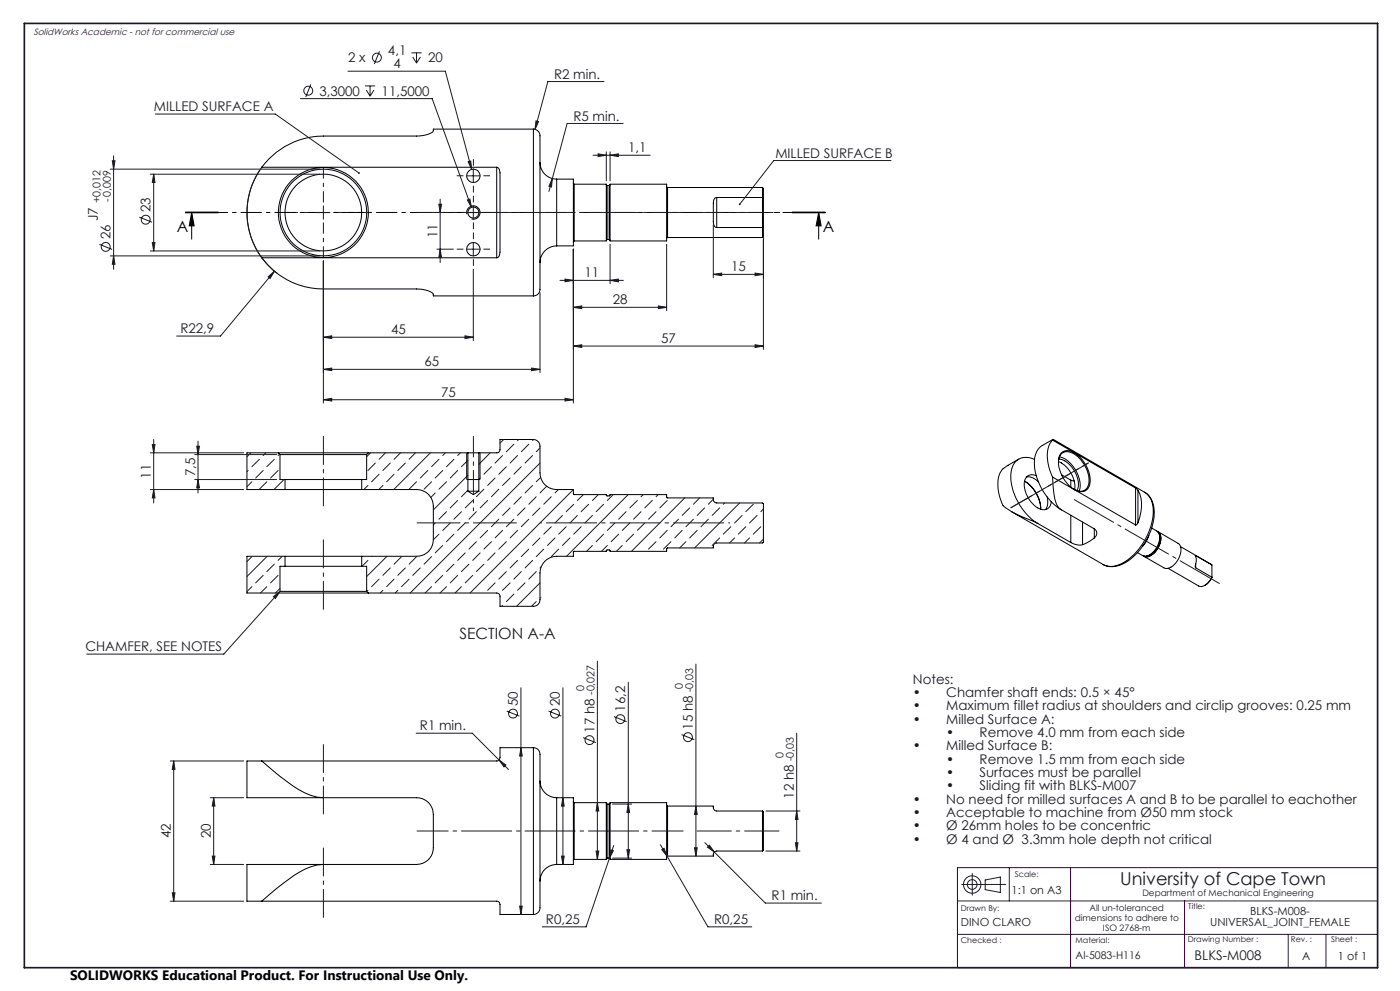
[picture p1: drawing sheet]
<svg xmlns="http://www.w3.org/2000/svg" width="420mm" height="297mm" viewBox="0 0 420 297" stroke-linecap="round" stroke-linejoin="round" font-family="sans-serif">
<g fill="none" stroke="#000" stroke-width=".3">
<path d="M160 38.7a2.26 2.26 0 0 1 2 2.9v44.2a2.26 2.26 0 0 1-2 2.9M160 38.7h-30a1.13 1.13 0 0 1-1.1 1.4l-1.4 .4-2.5 .3h-28a23 23 0 0 0-18.5 9.3M160 38.7v50M78.5 50.1a23 23 0 0 0 0 27.2M78.5 50.1h70.5M149 50.1l.6 .3a4.7 4.7 0 0 1 .4 3v19a9.6 9.6 0 0 1-.3 4.4l-.7 .5M149 50.1v27.2M162 48.7a5 5 0 0 0 5 5M167 53.7h5v20h-5M167 53.7v20M172 55l.3 .2M172.3 55.2h9.6v17h-9.6"/>
<path d="M172.3 55.2v17M181.9 55.3l.2 .3M182.1 55.6v16.2M182.1 55.6h.6M182.7 55.6v16.2M183 55.3l-.3 .3M183 55.2h17v17h-17zM200 55.9l.3 .3M200.3 56.2v15M200.3 56.2h28.4M215 59.2l-.4 .1a3.5 3.5 0 0 0-.6 3v1.4a6.8 6.8 0 0 0 .6 4.3l.4 .2M215 59.2h13.7"/>
<path d="M215 59.2v9M228.7 56.2v3M228.7 56.2l.3 .2v2.9M228.7 59.2l.3 .1M228.7 59.2v9M229 59.3v8.8M55.5 63.8h10zM55.5 63.7h10M55.5 63.6h10M57.5 63.7l.7 4h-1.4zM57.5 63.7v8M78.5 77.3a22.8 22.8 0 0 0 18.5 9.3h28a6.7 6.7 0 0 1 5 1.6v.5h30"/>
<path d="M78.5 77.3h70.5M140.1 64.2a1.98 1.98 0 0 1 1.7-2.5 1.98 1.98 0 0 1 2.2 2.2 1.98 1.98 0 0 1-2.5 1.7M167 73.7a5.1 5.1 0 0 0-5 5M172.3 72.2l-.3 .3M182.1 71.8l-.2 .2M182.1 71.8h.6M182.7 71.8l.3 .2M200.3 71.2l-.3 .2M200.3 71.2h28.4M215 68.2h13.7M228.7 68.2v3M229 68.1v2.8l-.3 .3"/>
<path d="M229 68.1l-.3 .1M237.6 63.7h10M237.6 63.6h10M237.6 63.8h10M245.6 63.7l.7 4h-1.5zM245.6 63.7v8M83.5 135.7h27M83.5 135.7h-9.4v11h11.4M83.5 135.7l.5 .5M84 136.2h26M84 136.2v7.5h1.5M110 136.2v7.5h-1.5"/>
<path d="M110.5 135.7l-.5 .5M110.5 135.7h29.9M140 135.7v8h4v-8M140.4 135.7h3.3M140.4 135.7v11.5M143.7 135.7h5.3a.96 .96 0 0 0 1-1v-3h10a1.99 1.99 0 0 1 2 2v8a5 5 0 0 0 5 5h5v1.4l.2 .1h9.7l.2 .4h.7l.2-.4h17l.2 1h13.8a1.16 1.16 0 0 0 1 1.5h13.7l.3 .3v11.5l-.3 .2h-13.7a1.12 1.12 0 0 0-1 1.5h-13.8l-.2 .3v.7h-17l-.2-.4h-.7l-.2 .4h-9.7l-.2 1.5h-5a5.1 5.1 0 0 0-5 5v8a1.93 1.93 0 0 1-2 2h-10v-3a.96 .96 0 0 0-1-1h-38.5M143.7 135.7v11.5M305.6 137.6a19.6 19.6 0 0 0-5 3.3 10.4 10.4 0 0 0 0 9.9 7 7 0 0 0 4 3.1l6.7 3M310.4 137.7a4.6 4.6 0 0 0-7.1 3.9 17.6 17.6 0 0 0 8 15.3M315.8 131.9l.2-.2 27.4 15.8M315.8 131.9a8.9 8.9 0 0 0-.9 8.7l.9 2.4M315.8 131.9l24.9 14.4"/>
<path d="M315.9 131.7l-3.2 1.8a6.4 6.4 0 0 0-2.3 6.7 18 18 0 0 0 8 12.6M317.5 138.5a2.77 2.77 0 0 1 1.4-2.9 2.77 2.77 0 0 1 3.2 .4 9.4 9.4 0 0 1 4.4 9.6 2.69 2.69 0 0 1-4.3 1M317.5 138.4a8.4 8.4 0 0 1 4.9 8.4M317.6 137.6a7.8 7.8 0 0 1 5.9 6.8v1.5l-.4 1.1M317.8 136.9a9.3 9.3 0 0 1 6.2 7.8v1.5l-.3 1M318.3 135.9a3.3 3.3 0 0 1 4.7 .2 9.6 9.6 0 0 1 3.8 9.6 2.8 2.8 0 0 1-4.5 1 9.9 9.9 0 0 1-4.6-9.8zM85.5 143.7h23M85.5 146.7h23M85.5 143.7v3M108.5 146.7h16.5a5 5 0 0 1 5 5v10a4.9 4.9 0 0 1-5 5h-16.5M108.5 143.7v3M140.4 147.2h3.3"/>
<path d="M140.4 147.2l1.6 1 1.7-1M303.5 153.3l27.4 15.9M307.4 144.2a10.1 10.1 0 0 1 4.8 8.4M307.6 144.3a10.7 10.7 0 0 1 4.6 8.1M308 142.9a4.2 4.2 0 0 1 3.5 1.5M310.9 142.6a2.48 2.48 0 0 0-2.8 .2 2.48 2.48 0 0 0-.8 2.6 8.4 8.4 0 0 0 5.3 7.3 2.3 2.3 0 0 0 2.8-2.3M311.3 156.9l9.9 5.7M314.1 148.9a4.2 4.2 0 0 1-.5 3.8M315.8 143l.4 5.1a5.4 5.4 0 0 0 2.2 4.7M315.8 143l24.9 14.3M318.4 152.8l9.9 5.7M318.5 142.3l2.7 1.6"/>
<path d="M321.2 143.9l1.1 .2M321.2 143.9v2.1M321.2 154.4v8.2M324.8 156.5v6.7M328.3 158.5a1.61 1.61 0 0 1 0 2.7M328.3 158.5v2.7M340.7 146.3l.7 .7M340.7 146.3v11M341.4 156.7l-.4 .5-.3 .1M341.4 147a11.5 11.5 0 0 1 0 9.7M341.4 147v9.7M343.4 147.5a6.8 6.8 0 0 1 2.9 6.8 18.5 18.5 0 0 1-10.2 15.1 6 6 0 0 1-5.2-.2"/>
<path d="M343.4 147.5a6.8 6.8 0 0 1 2.5 7.2 19.2 19.2 0 0 1-9.9 14.5 5.5 5.5 0 0 1-5.1 0M345.5 158.3l1.5 .8a4 4 0 0 1-.1 5.2 3.7 3.7 0 0 1-4.1 2.2l-1.6-.9M347.2 159.3a2.84 2.84 0 0 1 .7 3.9 4.9 4.9 0 0 1-4.3 3.7l-.6-.3M347.4 159.4a3.3 3.3 0 0 1 .3 4.3 4.2 4.2 0 0 1-4.3 3l-.2-.1M347.4 159.3l6 3.5a3.3 3.3 0 0 1 .3 4.3 4.3 4.3 0 0 1-4.4 3.2l-6.2-3.6M347.7 159.9a5.3 5.3 0 0 1-3.9 6.8M83.5 177.7h27M84 177.2h26M84 177.2l-.5 .5M85.5 169.7h23M85.5 166.7h23M85.5 166.7h-11.4v11h9.4"/>
<path d="M85.5 169.7h-1.5v7.5M85.5 166.7v3M108.5 169.7h1.5v7.5M108.5 166.7v3M110 177.2l.5 .5M321.2 162.6a4.8 4.8 0 0 0 3.6 .6M328.3 161.2l-1.3 1-2.2 1M344.7 160.5l-.6 1.4-1.4 1.9M354.2 163.8l9.4 5.5M358.6 166.4l.1 .4zM358.7 166.8l.2 .8-.2 1.4M358.7 169v1.2"/>
<path d="M358.7 170.2l4.9 2.8a3.8 3.8 0 0 1-3.8 2.7l-9.4-5.4M363.3 169.1l.3 .2M363.6 169.3v3.8a5.6 5.6 0 0 1-2.1 2.3M78.5 228.1l5.4 4.5a28.4 28.4 0 0 0 11.2 6.3l1.9 .2M78.5 228.1h-4.4v11h22.9M97 239.1h28a5.1 5.1 0 0 1 5 6.2v7.5a5.2 5.2 0 0 1-5 6.3h-28M160 224.1a2.26 2.26 0 0 1 2 2.9v44.1a2.26 2.26 0 0 1-2 3M160 224.1h-10v3l-.3 .6-.6 .4h-70.6M160 224.1v50M162 234.1a5.1 5.1 0 0 0 5 5M167 239.1h5v20h-5M167 239.1v20"/>
<path d="M97 259.1a20.2 20.2 0 0 0-11.6 5.3l-6.9 5.7M97 259.1h-22.9v11h4.4M167 259.1a5 5 0 0 0-5 5M172 240.3l.3 .3M172.3 257.6l-.3 .2M172.3 240.6h9.6v17h-9.6M172.3 240.6v17M181.9 240.7l.2 .3M182.1 257.2l-.2 .2M182.1 241v16.2M182.1 257.2h.6M182.1 241h.6"/>
<path d="M182.7 257.2l.3 .2M182.7 241v16.2M183 240.7l-.3 .3M183 240.6h17v17h-17zM200 241.3l.3 .3M200.3 256.6l-.3 .2M200.3 241.6h13.7a1.18 1.18 0 0 0 1 1.5h13.7M200.3 241.6v15M228.7 255.1h-13.7a1.19 1.19 0 0 0-1 1.5h-13.7M228.7 243.1v12M228.7 243.1l.3 .2v11.5l-.3 .3M78.5 270.1h70.7l.6 .4 .2 .5v3.1h10"/>
<circle cx="142" cy="52.7" r="2.01"/>
<circle cx="97" cy="63.7" r="11.5"/>
<circle cx="97" cy="63.7" r="13"/>
<circle cx="97" cy="63.7" r="13.5"/>
<circle cx="142" cy="74.7" r="2.01"/>
<circle cx="142" cy="63.7" r="1.66"/>
</g>
<g fill="none" stroke="#191924" stroke-width=".3">
<path d="M113.8 15.4l-1.5 3.8M123.4 15.8h3.1M123.8 17.1l1.2 1.8M125 15.8v3.1M126.1 17.1l-1.1 1.8M46.6 34.2h36l25.1 17.7M90.1 29.6h39.5l11.8 32.6M93.2 25.3l-1.5 3.8M104.4 21.3h29.2l7.9 29.5M109.5 25.7h3M109.9 27l1.1 1.8M111 25.7v3.1"/>
<path d="M112.2 27l-1.2 1.8M160.8 36.2l.8 .2-1.1 2.4zM181.2 24.4h-16.8l-3.9 14.4M186.9 37h-16.8l-4.4 16.5M33.1 50.7h62.9M33.7 48.2h.8l-.4 2.5zM34.1 46.7v34M45.1 52.2h50.9M46.1 52.2l.4 2.5h-.8zM46.1 52.2v23M78 50.9a23 23 0 0 0 5.1 31M132 59.7v19"/>
<path d="M140 52.7h4M140.2 59.9l.8-.2 .4 2.5zM140.4 48.5l.8-.2 .3 2.5zM142 50.7v4M165.7 53.5l-.2 2.6-.8-.3zM165.7 53.5l-1 3.9M177.9 46.5h17.2M179.4 46.1l2.5 .4-2.5 .4zM181.9 45.5v8.7M183 46.5l2.5-.4v.8zM183 45.5v8.7M267.3 48.1h-35.2l-10.2 13.1"/>
<path d="M29.8 73.2l3.8 1.6M33.1 76.7h62.9M34.1 76.7l.4 2.5h-.8zM41.8 65.1l3.8 1.5M45.1 75.2h50.9M45.7 72.7h.8l-.4 2.5zM95 63.7h4M97 61.7v4M97 78.2v42.6M131.1 74.7h4.9M131.7 61.2h.8l-.5 2.5zM132 74.7l.5 2.5h-.8z"/>
<path d="M140 63.7h4M140 74.7h4M142 61.7v4M142 72.7v4M172 74.7v46.1M183 73.2v11.9M200 73.2v19.9M214 67.4v15.8M229 69.1v35.6M80.4 83l1.9-1.7-1.3 2.2zM82.3 81.3l-16.2 19.4h-13.1M142 80.7v21.4"/>
<path d="M162 87.7v24M168 84h19M169.5 83.6l2.5 .4-2.5 .5zM172 92.1l2.5-.4v.8zM172 92.1h28M183 84l2.5-.4v.9zM197.5 91.7l2.5 .4-2.5 .4zM214 82.2l2.5-.4v.8zM214 82.2h15M226.5 81.8l2.5 .4-2.5 .4zM97 110.7l2.5-.4v.8zM97 101.1l2.5-.5v.9z"/>
<path d="M97 119.8l2.5-.4v.8zM97 110.7h65M97 101.1h45M97 119.8h75M139.5 100.6l2.5 .5-2.5 .4zM159.5 110.3l2.5 .4-2.5 .4zM169.5 119.4l2.5 .4-2.5 .4zM172 103.7l2.5-.4v.8zM172 103.7h57M226.5 103.3l2.5 .4-2.5 .4zM45.1 135.7h28M45.7 133.2h.8l-.4 2.5z"/>
<path d="M46.1 131.7v19M58.4 136.2h24.6M59 133.7h.8l-.4 2.5zM59.4 132.2v15.5M75.2 135.7l-1.1 1.2M77.8 137.7l-2.2 2.2M79.7 135.7l-.7 .8M82.3 137.7l-2.3 2.2M83.9 136.1l-.5 .4M111.2 135.7l-1.2 1.2M112.6 138.8l-2.2 2.2M115.6 135.7l-1.9 2"/>
<path d="M117.1 138.8l-2.2 2.2M120.2 135.7l-2 2M121.6 138.8l-2.3 2.2M124.6 135.7l-1.9 2M129.1 135.7l-11 11M131.7 137.7l-2.2 2.2M133.6 135.7l-.8 .8M136.2 137.7l-2.3 2.2M138.1 135.7l-.8 .8M140.4 138l-2 1.9M147.1 135.7l-3.4 3.5M147.4 139.9l-2.2 2.2"/>
<path d="M150.8 136.5l-2.3 2.3M151.1 131.7l-1.1 1.1M151.9 139.9l-2.3 2.2M154.2 133.1l-2.3 2.3M155.3 136.5l-2.3 2.3M155.6 131.7l-.3 .3M156.4 139.9l-2.2 2.2M158.6 133.1l-2.2 2.3M159.8 136.5l-2.3 2.3M160.1 131.7l-.3 .3M162 138.8l-39 38.9M162 134.3l-1.1 1.1"/>
<path d="M45.1 146.7h28M46.1 146.7l.4 2.5h-.8zM58.4 143.7h24.6M59.4 143.7l.4 2.5h-.8zM74.4 141l-.3 .4M75.6 144.4l-1.5 1.5M79 141l-2.3 2.3M80 144.4l-2.2 2.2M83.4 141l-2.2 2.3M85.2 143.7l-3 3M110.4 145.5l-1.3 1.2M113.7 142.1l-2.2 2.3"/>
<path d="M114.9 145.5l-1.3 1.2M118.2 142.1l-2.2 2.3M125 144.4l-2.3 2.2M128.3 141l-2.2 2.3M129.5 144.4l-2.3 2.2M130.6 156.7l-.6 .6M130.6 147.7l-1.3 1.4M132.8 141l-2.2 2.3M133.9 153.3l-2.2 2.3M133.9 144.4l-2.2 2.2M135.1 156.7l-2.3 2.3M137.3 150l-2.2 2.2"/>
<path d="M137.3 141l-2.2 2.3M138.4 153.3l-2.2 2.3M139.6 156.7l-2.3 2.3M140.4 142.4l-10.4 10.4M140.4 146.9l-2 2M141.8 150l-2.2 2.2M142.9 153.3l-2.2 2.3M144 143.3l-.3 .3M145.2 146.6l-2.3 2.3M146.3 159l-2.3 2.2M146.3 150l-2.3 2.2M148.5 143.3l-2.2 2.2"/>
<path d="M149.6 155.6l-2.2 2.3M149.6 146.6l-2.2 2.3M150.8 159l-2.3 2.2M153 152.2l-2.2 2.3M153 143.3l-2.2 2.2M154.2 155.6l-2.3 2.3M155.3 159l-2.3 2.2M156.4 148.9l-2.2 2.2M157.5 152.2l-2.2 2.3M158.6 155.6l-2.2 2.3M159.8 145.5l-2.3 2.2M160.9 148.9l-2.3 2.2"/>
<path d="M162 152.2l-2.2 2.3M162.2 143.1l-1.3 1.3M164 145.7l-2 2M165.4 157.9l-2.3 2.2M165.4 148.9l-2.3 2.2M167.5 146.7l-1 1M168.7 154.5l-2.2 2.2M169.9 157.9l-2.3 2.2M172 146.7l-31 31M172.1 151.1l-2.2 2.2M173.2 154.5l-2.2 2.2M174.3 157.9l-2.2 2.2"/>
<path d="M175 148.2l-1.8 1.8M176.6 151.1l-2.3 2.2M177.7 154.5l-2.2 2.2M179.5 148.2l-1.8 1.8M181.1 151.1l-2.2 2.2M184 148.2l-1.8 1.8M184.5 156.7l-2.3 2.3M187.8 153.3l-2.2 2.3M188.5 148.2l-18.5 18.5M188.9 156.7l-2.2 2.3M191.2 150l-2.3 2.2M192.3 153.3l-2.2 2.3"/>
<path d="M193 148.2l-.7 .7M193.4 156.7l-2.2 2.3M195.7 150l-2.3 2.2M196.8 153.3l-2.2 2.3M197.4 148.2l-.6 .7M200.2 159l-2.3 2.2M200.2 150l-2.3 2.2M203.6 155.6l-2.3 2.3M204.6 159l-2.2 2.2M205.4 149.2l-16 16M206.9 152.2l-2.3 2.3M208 155.6l-2.2 2.3"/>
<path d="M209.2 159l-2.3 2.2M209.9 149.2l-1.9 1.9M211.4 152.2l-2.2 2.3M212.5 155.6l-2.2 2.3M214 149.6l-1.5 1.5M215.9 152.2l-2.3 2.3M217.4 150.7l-.4 .4M219.3 157.9l-2.3 2.2M221.9 150.7l-13.5 13.5M222.6 154.5l-2.2 2.2M223.7 157.9l-2.2 2.2M226 151.1l-2.3 2.2"/>
<path d="M227.1 154.5l-2.2 2.2M228.2 157.9l-2.2 2.2M229 152.6l-.8 .7M75.6 175.8l-1.5 1.5M75.6 166.8l-1.5 1.5M79 172.4l-2.3 2.3M80 175.8l-1.9 1.9M80.2 166.7l-6.1 6.1M82 178.8l2-1.6-1.4 2.1zM82.3 169.1l-2.3 2.2M83.4 172.4l-2.2 2.3M84 176.4l-1.4 1.3"/>
<path d="M84 177.2l-16.9 18.8h-41.1M84.7 166.7l-1.3 1.3M110.4 176.9l-.4 .4M110.4 168l-1.8 1.7M111.6 166.7l-.1 .1M113.7 173.6l-2.2 2.2M114.9 176.9l-.8 .8M116.1 166.7l-6.1 6.1M117.1 170.2l-2.2 2.2M118.2 173.6l-2.2 2.2M119.3 176.9l-.7 .8M120.5 166.8l-2.3 2.3"/>
<path d="M121.6 170.2l-2.3 2.2M122.7 173.6l-2.2 2.2M125 166.8l-2.3 2.3M126.1 170.2l-2.3 2.2M129.5 175.8l-2 1.9M129.5 166.8l-2.3 2.3M131.7 160.1l-1.7 1.7M132.8 172.4l-2.2 2.3M132.8 163.5l-2.2 2.2M133.9 175.8l-1.9 1.9M136.2 169.1l-2.3 2.2M136.2 160.1l-2.3 2.2"/>
<path d="M137.3 172.4l-2.2 2.3M138.4 175.8l-1.9 1.9M139.6 165.7l-2.3 2.3M140.7 169.1l-2.3 2.2M141.8 172.4l-2.2 2.3M142.9 162.3l-2.2 2.3M144 165.7l-2.2 2.3M145.2 169.1l-2.3 2.2M147.4 162.3l-2.2 2.3M148.5 174.7l-2.2 2.2M148.5 165.7l-2.2 2.3M151.9 171.3l-2.3 2.3"/>
<path d="M151.9 162.3l-2.3 2.3M153 174.7l-2.2 2.2M154.2 178l-2.3 2.3M155.3 168l-2.3 2.2M156.4 171.3l-2.2 2.3M157.5 174.7l-2.2 2.2M158.6 164.6l-2.2 2.2M159.8 168l-2.3 2.2M160.9 171.3l-2.3 2.3M162 179.2h.1M162 174.7l-7 7M162 161.2l-2.2 2.3"/>
<path d="M162.4 169.8l-.4 .4M163.1 164.6l-2.2 2.2M166.5 161.2l-2.2 2.3M167.6 164.6l-2.2 2.2M171 161.2l-2.3 2.3M177.7 163.5l-1.7 1.7M181.1 160.1l-2.2 2.2M182.2 163.5l-1.8 1.7M185.6 160.1l-2.3 2.2M186.7 163.5l-1.8 1.7M190.1 160.1l-2.3 2.2M196.8 162.3l-2.2 2.3"/>
<path d="M201.3 162.3l-2.3 2.3M205.8 162.3l-1.9 1.9M215.9 161.2l-2.3 2.3M220.4 161.2l-1.5 1.5M224.9 161.2l-1.6 1.5M229 161.6l-1.1 1.1M150.8 181.4l-.3 .3M160.9 180.3l-1.4 1.4M179.2 198.2v59.4M208.8 199v57.6M124.8 219.7h16.9l10.8 10.9M152 213.1l3.8 1.5"/>
<path d="M156.3 206.1v68M164.6 213.1l3.8 1.5M168.9 206.1v53M184.2 214.8l3.8 1.5M188.5 204.5v52.7M239 219.7v35.4M51.1 228.1h22M52.1 228.1l.4 2.5h-.8zM52.1 228.1v42M63.1 239.1h10M64.1 239.1l.4 2.5h-.8zM64.1 239.1v20"/>
<path d="M149.7 227.8l2.1 1.5-.6 .5zM156.3 224.1l.4 2.5h-.8zM168.9 239.1l.4 2.5h-.8zM174.9 221l3.9 1.6M204.5 220.2l3.8 1.5M63.1 259.1h10M63.7 256.6h.8l-.4 2.5zM168.5 256.6h.8l-.4 2.5zM178.8 255.1h.8l-.4 2.5zM179.2 240.6l.4 2.5h-.8zM182.8 257.2l-7 20.6h-13.1M183.3 254.7l.7 .2-1.2 2.3z"/>
<path d="M183.8 241h5.7M183.8 257.2h5.7M184.1 253.4l-1.3 3.8M188.1 254.7h.8l-.4 2.5zM188.5 241l.4 2.5h-.8zM198.1 253.1l2 3.5M198.5 254.6l.7-.4 .9 2.4zM200.1 256.6l12.3 21.2h13.1M208.4 254.1h.8l-.4 2.5zM208.8 241.6l.4 2.5h-.8zM211.5 252.6l2.8 2.8M212.2 253.9l.6-.6 1.5 2.1z"/>
<path d="M214.3 255.4l15.3 15.2h16.8M229.8 243.1h10.2M229.8 255.1h10.2M238.6 252.6h.8l-.4 2.5zM239 243.1l.4 2.5h-.8zM51.1 270.1h22M51.7 267.6h.8l-.4 2.5zM155.9 271.6h.8l-.4 2.5zM288.5 265.1h13.2M291.7 261.8v6.5M295.6 263.7l4.5-.8v4.6l-4.5-.9z"/>
<circle cx="113.1" cy="17.3" r="1.33"/>
<circle cx="92.5" cy="27.2" r="1.34"/>
<circle cx="31.7" cy="74" r="1.33"/>
<circle cx="43.7" cy="65.9" r="1.34"/>
<circle cx="153.9" cy="213.8" r="1.33"/>
<circle cx="166.5" cy="213.8" r="1.33"/>
<circle cx="186.1" cy="215.5" r="1.33"/>
<circle cx="176.8" cy="221.8" r="1.34"/>
<circle cx="206.4" cy="220.9" r="1.33"/>
<circle cx="291.6" cy="265.1" r="2.61"/>
<circle cx="291.7" cy="265.1" r="1.45"/>
</g>
<path d="M94 63.7h-10.5M97 60.7v-10.5M97 66.7v10.5M100 63.7h10.5" fill="none" stroke="#191924" stroke-width=".3" stroke-dasharray="15.2 1.3 1.3 1.3" stroke-dashoffset="11.9" stroke-linecap="butt"/>
<path d="M139 52.7h-2M142 49.7v-2M142 55.7v2M145 52.7h2M139 74.7h-2M139 63.7h-2M142 71.7v-2M142 77.7v2M142 60.7v-2M142 66.7v2M145 74.7h2M145 63.7h2" fill="none" stroke="#191924" stroke-width=".3" stroke-dasharray="15.2 1.3 1.3 1.3" stroke-linecap="butt"/>
<path d="M247.6 63.7h-192.1" fill="none" stroke="#000" stroke-width=".3" stroke-dasharray="6.3 1.3 1.3 1.3" stroke-dashoffset="3.6" stroke-linecap="butt"/>
<path d="M319.5 142.8l-16.2 9.4" fill="none" stroke="#191924" stroke-width=".3" stroke-dasharray="15.2 1.3 1.3 1.3" stroke-dashoffset="7.8" stroke-linecap="butt"/>
<path d="M322.2 149.7l43.7 25.2" fill="none" stroke="#191924" stroke-width=".3" stroke-dasharray="15.2 1.3 1.3 1.3" stroke-dashoffset="1.5" stroke-linecap="butt"/>
<path d="M326.6 138.7l-23.5 13.6" fill="none" stroke="#191924" stroke-width=".3" stroke-dasharray="15.2 1.3 1.3 1.3" stroke-dashoffset="3.6" stroke-linecap="butt"/>
<path d="M319.5 142.8l7-4" fill="none" stroke="#191924" stroke-width=".3" stroke-dasharray="15.2 1.3 1.3 1.3" stroke-dashoffset="13.1" stroke-linecap="butt"/>
<path d="M125 63.7h80M125 249.1h80" fill="none" stroke="#191924" stroke-width=".3" stroke-dasharray="15.2 1.3 1.3 1.3" stroke-dashoffset="5.7" stroke-linecap="butt"/>
<path d="M97 151.7v-21M97 182.7v-21M97 244.1v-21M97 275.1v-21" fill="none" stroke="#191924" stroke-width=".3" stroke-dasharray="15.2 1.3 1.3 1.3" stroke-dashoffset="6.6" stroke-linecap="butt"/>
<path d="M233.8 249.1h-24.8" fill="none" stroke="#191924" stroke-width=".3" stroke-dasharray="15.2 1.3 1.3 1.3" stroke-dashoffset="4.8" stroke-linecap="butt"/>
<path d="M125 156.7h30" fill="none" stroke="#191924" stroke-width=".3" stroke-dasharray="15.2 1.3 1.3 1.3" stroke-dashoffset="2.1" stroke-linecap="butt"/>
<path d="M219 156.7h-57" fill="none" stroke="#191924" stroke-width=".3" stroke-dasharray="15.2 1.3 1.3 1.3" stroke-dashoffset="-1.8" stroke-linecap="butt"/>
<path d="M142 147.2v6" fill="none" stroke="#191924" stroke-width=".3" stroke-dasharray="15.2 1.3 1.3 1.3" stroke-dashoffset="14.1" stroke-linecap="butt"/>
<path d="M142 147.2v-16.5" fill="none" stroke="#191924" stroke-width=".3" stroke-dasharray="15.2 1.3 1.3 1.3" stroke-dashoffset="8.9" stroke-linecap="butt"/>
<path d="M228.8 63.7h-19.8" fill="none" stroke="#191924" stroke-width=".3" stroke-dasharray="15.2 1.3 1.3 1.3" stroke-dashoffset="7.3" stroke-linecap="butt"/>
<path d="M228.8 63.7h5.2" fill="none" stroke="#191924" stroke-width=".3" stroke-dasharray="15.2 1.3 1.3 1.3" stroke-dashoffset="14.5" stroke-linecap="butt"/>
<path d="M7.3 7h406v283h-406z" fill="none" stroke="#191924" stroke-width=".5"/>
<path d="M287.2 270h126.1M302.8 260v10M321.2 260v30M355.4 270v20M413.3 260h-126.1v30h126.1M287.2 280h126.1M386.5 280v10M397.8 280v10" fill="none" stroke="#400040" stroke-width=".3"/>
<g fill="#191924">
<path d="M82 178.8l2-1.6-1.4 2.1z"/>
<path d="M221.7 61l.1 .5 .1-.3-.1 .3a.27 .27 0 0 0 .3-.1 .27 .27 0 0 0 0-.4 .27 .27 0 0 0-.4 0zM107.5 51.6v.5l.4-.1-.2-.1 .2 .1v-.3zM149.7 227.8l1.5 2 .6-.5zM212.2 253.9l2.1 1.5-1.5-2.1zM198.5 254.6l1.6 2-.9-2.4zM183.3 254.7l-.5 2.5 1.2-2.3z"/>
<path d="M63.7 256.6h.8l-.4 2.5zM64.1 239.1l.4 2.5h-.8zM155.9 271.6h.8l-.4 2.5zM156.3 224.1l.4 2.5h-.8z"/>
<path d="M168.9 239.1l.4 2.5h-.8zM168.5 256.6h.8l-.4 2.5zM179.2 240.6l.4 2.5h-.8zM178.8 255.1h.8l-.4 2.5zM208.8 241.6l.4 2.5h-.8zM208.4 254.1h.8l-.4 2.5zM188.5 241l.4 2.5h-.8zM188.1 254.7h.8l-.4 2.5zM239 243.1l.4 2.5h-.8zM238.6 252.6h.8l-.4 2.5z"/>
<path d="M52.1 228.1l.4 2.5h-.8zM51.7 267.6h.8l-.4 2.5z"/>
</g>
<path d="M245.6 63.7l.7 4h-1.5zM57.5 63.7l.7 4h-1.4z" fill="#000"/>
<g fill="#191924">
<path d="M165.7 53.5l-1 2.3 .8 .3zM160.8 36.2l-.3 2.6 1.1-2.4zM140.2 59.9l1.2 2.3-.4-2.5zM140.4 48.5l1.1 2.3-.3-2.5zM80.4 83l.6 .5 1.3-2.2z"/>
<path d="M97 110.7l2.5-.4v.8zM159.5 110.3l2.5 .4-2.5 .4zM169.5 83.6l2.5 .4-2.5 .5zM183 84l2.5-.4v.9zM172 92.1l2.5-.4v.8zM197.5 91.7l2.5 .4-2.5 .4zM172 103.7l2.5-.4v.8zM226.5 103.3l2.5 .4-2.5 .4zM214 82.2l2.5-.4v.8zM226.5 81.8l2.5 .4-2.5 .4zM179.4 46.1l2.5 .4-2.5 .4zM183 46.5l2.5-.4v.8z"/>
<path d="M59.4 143.7l.4 2.5h-.8zM59 133.7h.8l-.4 2.5z"/>
<path d="M132 74.7l.5 2.5h-.8zM131.7 61.2h.8l-.5 2.5z"/>
<path d="M46.1 52.2l.4 2.5h-.8zM45.7 72.7h.8l-.4 2.5zM33.7 48.2h.8l-.4 2.5zM34.1 76.7l.4 2.5h-.8zM45.7 133.2h.8l-.4 2.5zM46.1 146.7l.4 2.5h-.8z"/>
<path d="M97 101.1l2.5-.5v.9zM139.5 100.6l2.5 .5-2.5 .4zM97 119.8l2.5-.4v.8zM169.5 119.4l2.5 .4-2.5 .4z"/>
</g>
<text font-size="5.3" fill="#191924" x="336" y="265.1">University of Cape Town</text>
<g font-size="4.7">
<text x="53.1" y="69.4">A</text>
<text x="246.9" y="69.4">A</text>
</g>
<text font-size="4.7" fill="#191924" x="137.8" y="191.6">SECTION A-A</text>
<text font-size="4.1" x="21" y="293.7">SOLIDWORKS Educational Product. For Instructional Use Only.</text>
<g font-size="4" fill="#191924">
<text x="116.4" y="16.6">4,1</text>
<text x="104.4" y="18.7">2 x</text>
<text x="118.1" y="20.5">4</text>
<text x="128.4" y="18.7">20</text>
<text x="166.2" y="23.6">R2 min.</text>
<text x="95.8" y="28.6">3,3000</text>
<text x="114.5" y="28.6">11,5000</text>
<text x="46.2" y="33.2">MILLED SURFACE A</text>
<text x="172" y="36.1">R5 min.</text>
<text x="188.4" y="45.6">1,1</text>
<text x="232.6" y="47.2">MILLED SURFACE B</text>
<text x="45.2" y="63.6" transform="rotate(-90 45.2 63.6)">23</text>
<text x="29.4" y="66.2" transform="rotate(-90 29.4 66.2)">J7</text>
<text x="33.2" y="71.8" transform="rotate(-90 33.2 71.8)">26</text>
<text x="131.2" y="71.4" transform="rotate(-90 131.2 71.4)">11</text>
<text x="175.3" y="83.2">11</text>
<text x="219.3" y="81.3">15</text>
<text x="183.8" y="91.2">28</text>
<text x="54.1" y="99.8">R22,9</text>
<text x="117.3" y="100.2">45</text>
<text x="198.3" y="102.8">57</text>
<text x="127.3" y="109.8">65</text>
<text x="132.3" y="118.9">75</text>
<text x="45.2" y="143.4" transform="rotate(-90 45.2 143.4)">11</text>
<text x="58.6" y="142.7" transform="rotate(-90 58.6 142.7)">7,5</text>
<text x="25.6" y="195.1">CHAMFER, SEE NOTES</text>
<text x="273.9" y="204.8">Notes:</text>
<text x="273.9" y="208.8">•</text>
<text x="283.9" y="208.8">Chamfer shaft ends: 0.5 × 45°</text>
<text x="155.4" y="211.6" transform="rotate(-90 155.4 211.6)">50</text>
<text x="168" y="211.6" transform="rotate(-90 168 211.6)">20</text>
<text x="187.6" y="213.3" transform="rotate(-90 187.6 213.3)">16,2</text>
<text x="273.9" y="212.8">•</text>
<text x="283.9" y="212.8">Maximum fillet radius at shoulders and circlip grooves: 0.25 mm</text>
<text x="126" y="218.9">R1 min.</text>
<text x="178.3" y="219.6" transform="rotate(-90 178.3 219.6)">17 h8</text>
<text x="207.9" y="218.7" transform="rotate(-90 207.9 218.7)">15 h8</text>
<text x="273.9" y="216.8">•</text>
<text x="283.9" y="216.8">Milled Surface A:</text>
<text x="283.9" y="220.8">•</text>
<text x="293.9" y="220.8">Remove 4.0 mm from each side</text>
<text x="273.9" y="224.8">•</text>
<text x="283.9" y="224.8">Milled Surface B:</text>
<text x="283.9" y="228.8">•</text>
<text x="283.9" y="232.8">•</text>
<text x="293.9" y="228.8">Remove 1.5 mm from each side</text>
<text x="293.9" y="232.8">Surfaces must be parallel</text>
<text x="238.2" y="239.4" transform="rotate(-90 238.2 239.4)">12 h8</text>
<text x="283.9" y="236.8">•</text>
<text x="293.9" y="236.8">Sliding fit with BLKS-M007</text>
<text x="273.9" y="240.8">•</text>
<text x="273.9" y="244.8">•</text>
<text x="283.9" y="240.8">No need for milled surfaces A and B to be parallel to eachother</text>
<text x="283.9" y="244.8">Acceptable to machine from Ø50 mm stock</text>
<text x="51.2" y="251.3" transform="rotate(-90 51.2 251.3)">42</text>
<text x="63.2" y="251.3" transform="rotate(-90 63.2 251.3)">20</text>
<text x="273.9" y="248.8">•</text>
<text x="283.9" y="248.8">Ø 26mm holes to be concentric</text>
<text x="273.9" y="252.8">•</text>
<text x="283.9" y="252.8">Ø 4 and Ø 3.3mm hole depth not critical</text>
<text x="231.5" y="269.8">R1 min.</text>
<text x="163.8" y="276.9">R0,25</text>
<text x="214.2" y="276.9">R0,25</text>
<text x="358.4" y="287.6">BLKS-M008</text>
</g>
<g font-size="3.3" fill="#191924">
<text x="303.5" y="267.8">1:1 on A3</text>
<text x="375.1" y="274.1">BLKS-M008-</text>
<text x="288.2" y="277.6">DINO CLARO</text>
<text x="363" y="277.6">UNIVERSAL_JOINT_FEMALE</text>
<text x="390.6" y="287.6">A</text>
<text x="401.4" y="287.6">1 of 1</text>
</g>
<g font-size="3.2" fill="#191924">
<text x="30.1" y="61" transform="rotate(-90 30.1 61)">+0,012</text>
<text x="33.2" y="60.5" transform="rotate(-90 33.2 60.5)">-0,009</text>
<text x="175.3" y="207.2" transform="rotate(-90 175.3 207.2)">0</text>
<text x="178.4" y="208.3" transform="rotate(-90 178.4 208.3)">-0,027</text>
<text x="204.8" y="206.3" transform="rotate(-90 204.8 206.3)">0</text>
<text x="207.9" y="207.4" transform="rotate(-90 207.9 207.4)">-0,03</text>
<text x="235.1" y="227.1" transform="rotate(-90 235.1 227.1)">0</text>
<text x="238.2" y="228.1" transform="rotate(-90 238.2 228.1)">-0,03</text>
<text x="322.7" y="287.5">Al-5083-H116</text>
</g>
<text font-size="2.8" fill="#400040" x="10" y="10.5">SolidWorks Academic - not for commercial use</text>
<g font-size="2.7" fill="#191924">
<text x="342.7" y="268.7">Department of Mechanical Engineering</text>
<text x="322.4" y="275.9">dimensions to adhere to</text>
<text x="326.9" y="272.9">All un-toleranced</text>
<text x="330.9" y="278.9">ISO 2768-m</text>
</g>
<g font-size="2.4" fill="#191924">
<text x="304.5" y="262.8">Scale:</text>
<text x="288.2" y="272.9">Drawn By:</text>
<text x="356.5" y="272.3">Title:</text>
<text x="288.2" y="282.6">Checked :</text>
<text x="322.7" y="282.6">Material:</text>
<text x="356.4" y="282.3">Drawing Number :</text>
<text x="387.3" y="282.4">Rev. :</text>
<text x="399.3" y="282.3">Sheet :</text>
</g>
</svg>
